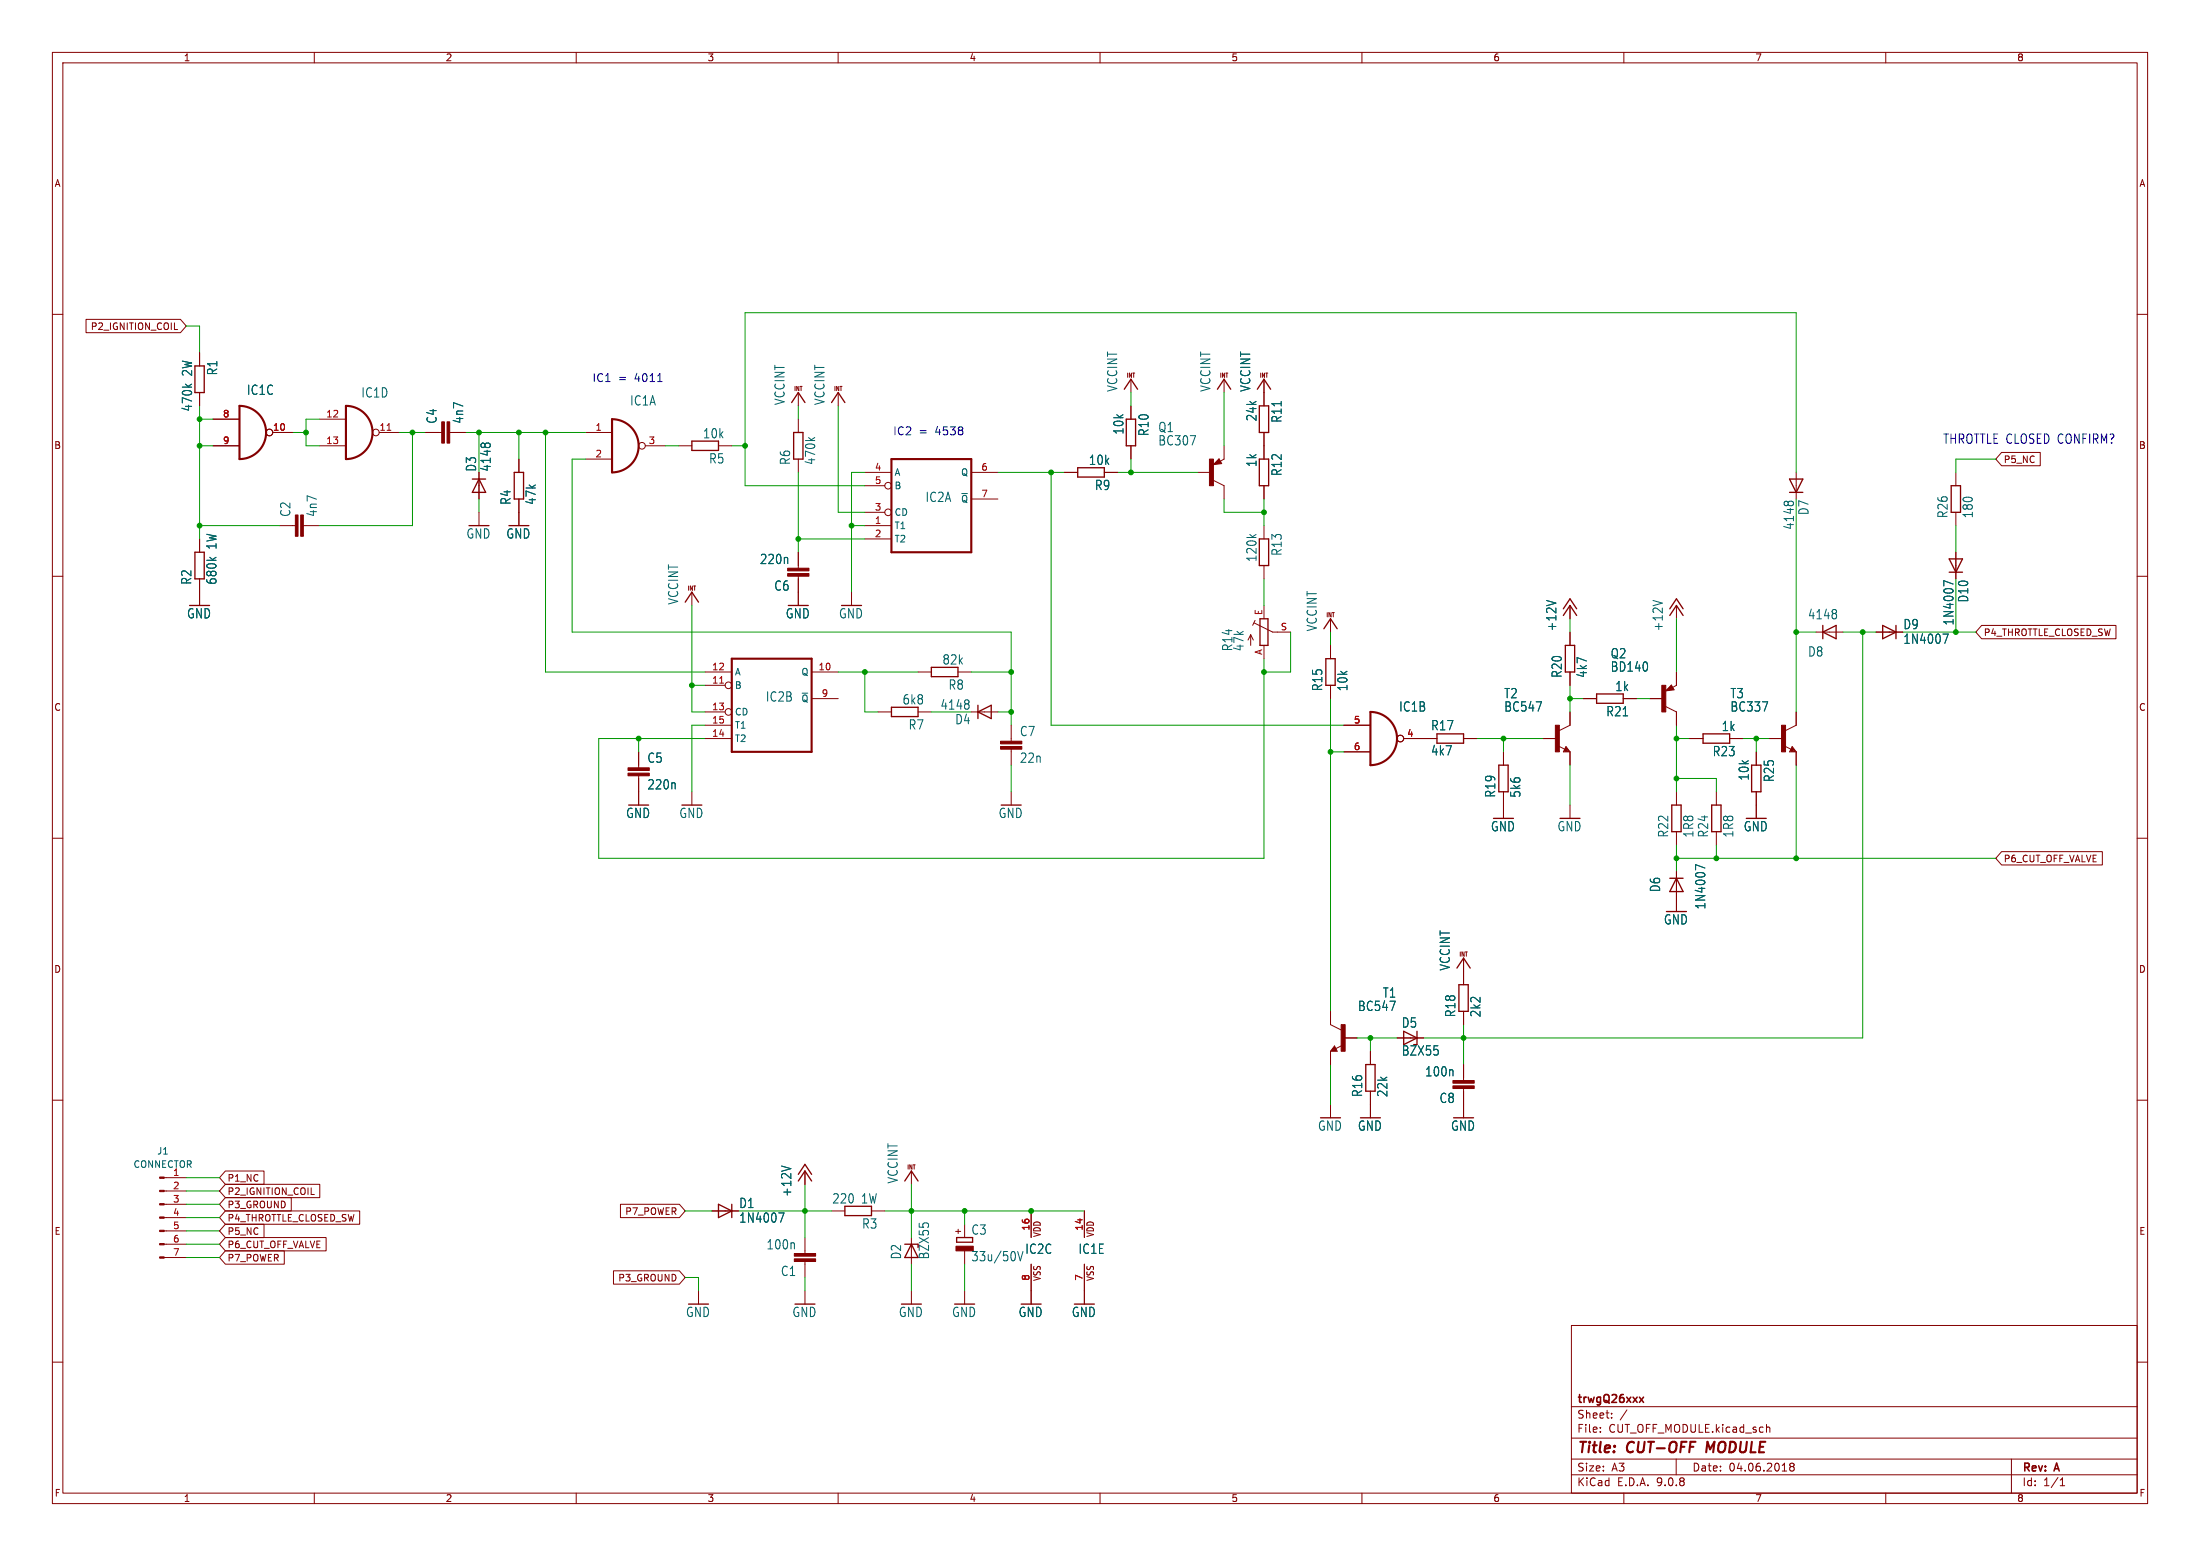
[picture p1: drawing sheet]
<svg xmlns="http://www.w3.org/2000/svg" width="420mm" height="297mm" viewBox="0 0 420 297" stroke-linecap="round" stroke-linejoin="round" font-family="sans-serif">
<g fill="none" stroke="#840000" stroke-width=".19">
<path d="M10 10h400v277h-400zM12 12h396v273h-396zM60 10v2M110 10v2M160 10v2M210 10v2M260 10v2M310 10v2M360 10v2M10 60h2M16.4 61h18l1.2 1.2-1.2 1.3h-18zM38.1 67.3v2.6"/>
<path d="M38.1 74.9v2.6M152.4 74.9v2.6M160 74.9v2.6M215.9 72.4v2.5M215.9 77.5v2.5M233.7 72.4v2.5M241.3 72.4v5.1M408 60h2M40.6 85.1h5.1M40.6 80h5.1M52.1 82.6h3.8M61 85.1h5"/>
<path d="M61 80h5M72.4 82.6h3.8M81.3 82.6h3M85.9 82.6h3M91.4 90.2v5.1M91.4 97.8v2.5M99.1 87.6v2.6M99.1 95.3v5M111.8 82.6h5M111.8 87.6h5M123.2 85.1h3.8M129.5 85.1h2.6"/>
<path d="M137.2 85.1h2.5M152.4 80v2.6M152.4 87.6v2.6M165.1 90.2h5.1M165.1 92.7h3.8M165.1 97.8h3.8M185.4 90.2h5.1M185.4 95.3h5.1M203.2 90.2h2.5M210.8 90.2h2.6M215.9 85.1v2.5M228.6 90.2h2.5"/>
<path d="M231.6 91.7l2.1 1v2.6M232.7 87.6l.5 .9-1.5 .2zM233.7 85.1v2.5l-.8 .4M241.3 82.6v5M241.3 92.7v2.6M342.9 90.2v5.1M373.4 90.2v2.5M373.4 97.8v2.5M382.1 86.4h7.4v2.5h-7.4l-1.1-1.3zM10 110h2M38.1 102.9v2.5M38.1 110.5v5.1"/>
<path d="M53.3 100.3h3.1M57.9 100.3h3.1M132.1 113v2.6M152.4 105.4v3.1M152.4 110v5.6M162.6 113v2.6M165.1 100.3h5.1M165.1 102.9h5.1M239.4 118.9l3.6 1.8h3.4M239.6 118.4l-.5 1M241.3 100.3v2.6M241.3 108v2.5"/>
<path d="M241.3 115.6v2.5M254 118.1v2.6M299.7 115.6v2.5M320 115.6v2.5M373.4 105.4v5.1M378.3 119.4h25.6v2.5h-25.6l-1.1-1.2zM408 110h2M134.6 135.9h3.8M134.6 128.3h5.1M134.6 130.8h3.8M134.6 138.4h5.1M154.9 128.3h5.1"/>
<path d="M154.9 133.4h5.1M167.6 135.9h2.6M175.3 135.9h2.5M175.3 128.3h2.5M182.9 128.3h2.5M185.4 135.9h5.1M193 138.4v3.1M238.8 121.2l-.5 1M238.8 121.2l.5 1M238.8 121.2v2M241.3 123.2v2.5M254 123.2v2.5"/>
<path d="M254 130.8v2.6M256.5 138.4h5.1M299.7 120.7v2.5M299.7 128.3v2.5M299.7 135.9v2.5l-2 1M302.3 133.4h2.5M309.9 133.4h2.5M315 133.4h2.5M318 134.9l2 1v2.5M319.1 130.8l.5 .9-1.6 .2zM320 128.3v2.5l-.7 .4M342.9 135.9v2.5l-2 1"/>
<path d="M346.7 120.7h5.1M358.1 120.7h5.1M10 160h2M121.9 143.5v3.1M121.9 148.1v5.6M132.1 151.1v2.6M134.6 141h5.1M193 143v3.1M193 151.1v2.6M256.5 143.5h5.1M268 141h6.3M279.4 141h2.5"/>
<path d="M287 143.5v2.6M287 151.1v5.1M294.6 141h2.6M297.5 142.4l1.2 .6M299 142.5l.7 1h-1.3zM299.7 143.5v2.6M299.7 153.7v2.5M320 151.1v2.6M320 158.8v2.5M322.6 141h2.5M327.7 151.1v2.6M327.7 158.8v2.5"/>
<path d="M330.2 141h2.5M335.3 143.5v2.6M335.3 151.1v5.1M337.8 141h2.6M340.7 142.4l1.2 .6M342.1 142.5l.8 1h-1.3zM342.9 143.5v2.6M408 160h2M320 166.4v7.6M382.1 162.6h19.2v2.5h-19.2l-1.1-1.3zM254 193v2.6l2 1M254.8 199.6l.5 1.1h-1.3z"/>
<path d="M256.2 199.5l-1.2 .7M256.5 198.1h2.6M266.7 198.1h5.1M279.4 182.9v5.1M279.4 193v2.6M10 210h2M254 200.7v2.5M254 210.8v2.6M261.6 200.7v2.5M261.6 208.3v5.1M279.4 203.2v3M279.4 207.8v5.6"/>
<path d="M408 210h2M31.3 224.8h4.3M31.3 227.3h4.3M31.3 229.9h4.3M31.3 232.4h4.3M31.3 234.9h4.3M31.3 237.5h4.3M43 238.8h11.3v2.5h-11.3l-1.1-1.3zM43 228.6h12.6v2.5h-12.6l-1.1-1.2zM43 233.7h7.4v2.5h-7.4l-1.1-1.3zM43 223.5h7.4v2.6h-7.4l-1.1-1.3zM43 231.1h25.7v2.6h-25.7l-1.1-1.3z"/>
<path d="M43 226.1h18v2.5h-18l-1.1-1.3zM43 236.2h19.3v2.6h-19.3l-1.1-1.3zM118.4 229.9h11.3l1.1 1.2-1.1 1.3h-11.3zM135.9 231.1h5.1M153.7 223.5v2.6M153.7 236.2v3.1M158.7 231.1h2.6M166.4 231.1h2.5M174 223.5v2.6M174 236.2v5.1M184.1 233.7v2.5M184.1 238.8v2.5"/>
<path d="M196.8 231.1v5.1M207 231.1v5.1M31.3 240h4.3M117.1 242.6h12.6l1.1 1.2-1.1 1.3h-12.6zM133.3 246.4v2.5M153.7 240.8v3M153.7 246.4v2.5M174 246.4v2.5M184.1 246.4v2.5M196.8 241.3v7.6M207 241.3v7.6M300 253h108v32h-108z"/>
<path d="M10 260h2M300 278.5h108M300 274.5h108M300 268.5h108M305.5 273.2v.2M305.5 272.5v.1M307.7 270.5v.2M307.7 269.8v.1M310.6 269.1l-1.3 1.9M320 278.5v3M337.2 272.5l.2-.1 .4 .1 .1 .9M341.9 279.9l-.2-.3 .2-.3 .5 .1 .1 .2-.3 .3"/>
<path d="M341.9 279.9l-.2 .3v.4l.2 .2 .5-.1 .1-.2-.1-.4-.2-.2M341.9 279.9h.3M384 278.5v6.5M408 260h2M60 285v2M110 285v2M160 285v2M210 285v2M260 285v2M300 281.5h108M310 285v2M360 285v2"/>
<path d="M393.3 283.6h.9M393.3 282.5l.4-.4v1.5"/>
<circle cx="51.4" cy="82.5" r=".63"/>
<circle cx="71.8" cy="82.5" r=".63"/>
<circle cx="122.6" cy="85.1" r=".63"/>
<circle cx="169.5" cy="92.7" r=".63"/>
<circle cx="169.5" cy="97.8" r=".63"/>
<circle cx="139.1" cy="135.9" r=".63"/>
<circle cx="139.1" cy="130.8" r=".63"/>
<circle cx="267.3" cy="141" r=".63"/>
</g>
<path d="M326 275.2l-.3 2" fill="none" stroke="#840000" stroke-width=".4"/>
<path d="M313 266.7l.8 1M313.8 266.7l-.8 1" fill="none" stroke="#840000" stroke-width=".3"/>
<g fill="#840000" stroke="#840000" stroke-width=".19">
<path d="M340.1 138.4h.8v5.1h-.8z"/>
<path d="M182.5 237.9h3.3v.9h-3.3z"/>
<path d="M150.4 109.5h4v.5h-4z"/>
<path d="M150.4 108.5h4v.5h-4z"/>
<path d="M191 141.5h4.1v.5h-4.1z"/>
<path d="M191 142.5h4.1v.5h-4.1z"/>
<path d="M56.4 98.3h.5v4.1h-.5z"/>
<path d="M57.4 98.3h.5v4.1h-.5z"/>
<path d="M84.3 80.5h.5v4.1h-.5z"/>
<path d="M85.3 80.5h.6v4.1h-.6z"/>
<path d="M119.9 146.6h4.1v.5h-4.1z"/>
<path d="M119.9 147.6h4.1v.5h-4.1z"/>
<path d="M230.9 87.6h.7v5.1h-.7z"/>
<path d="M277.4 207.3h4v.5h-4z"/>
<path d="M277.4 206.2h4v.6h-4z"/>
<path d="M296.9 138.4h.8v5.1h-.8z"/>
<path d="M317.2 130.8h.8v5.1h-.8z"/>
<path d="M256 195.6h.8v5.1h-.8z"/>
<path d="M30.5 224.7h.8v.2h-.8z"/>
<path d="M30.5 227.2h.8v.3h-.8z"/>
<path d="M30.5 229.7h.8v.3h-.8z"/>
<path d="M30.5 232.3h.8v.2h-.8z"/>
<path d="M30.5 234.8h.8v.3h-.8z"/>
<path d="M30.5 237.4h.8v.2h-.8z"/>
<path d="M30.5 239.9h.8v.3h-.8z"/>
<path d="M151.6 240.3h4.1v.5h-4.1z"/>
<path d="M151.6 239.3h4.1v.5h-4.1z"/>
</g>
<g fill="none" stroke="#840000" stroke-width=".25">
<path d="M37.2 69.9h1.8v5h-1.8zM151.1 76.8l1.3-1.9 1.3 1.9M158.7 76.8l1.3-1.9 1.3 1.9M214.6 74.3l1.3-1.9 1.3 1.9M232.4 74.3l1.3-1.9 1.2 1.9M240 74.3l1.3-1.9 1.3 1.9M240.4 77.5h1.8v5.1h-1.8zM90.2 91.4h2.5M91.4 91.4l1.3 2.6h-2.5zM98.2 90.2h1.7v5.1h-1.7zM132.1 84.2h5.1v1.8h-5.1zM151.5 82.6h1.8v5h-1.8z"/>
<path d="M205.7 89.3h5.1v1.8h-5.1zM215 80h1.8v5.1h-1.8zM232.7 88.3h-.4l.4-.3 .2 .4-1 .1 .8-.7 .3 .6M240.4 87.6h1.8v5.1h-1.8zM341.6 91.4h2.6l-1.3 2.6zM341.6 94h2.6M372.5 92.7h1.8v5.1h-1.8zM37.2 105.4h1.8v5.1h-1.8zM130.8 114.9l1.3-1.9 1.2 1.9M240.4 102.9h1.8v5.1h-1.8zM240.5 118.1h1.6v5.1h-1.6zM298.4 116.2l1.3-1.9 1.3 1.9"/>
<path d="M298.4 117.5l1.3-1.9 1.3 1.9M318.8 116.2l1.2-1.9 1.3 1.9M318.8 117.5l1.2-1.9 1.3 1.9M348 119.4v2.5M359.4 119.4l2.5 1.3-2.5 1.2zM361.9 119.4v2.5M372.1 106.7h2.5l-1.2 2.5zM372.1 109.2h2.5M170.2 135h5.1v1.8h-5.1zM177.8 127.4h5.1v1.8h-5.1zM186.7 135.9l2.5-1.3v2.6zM186.7 134.6v2.6"/>
<path d="M252.7 120l1.3-1.9 1.3 1.9M253.1 125.7h1.8v5.1h-1.8zM298.8 123.2h1.8v5.1h-1.8zM304.8 132.5h5.1v1.7h-5.1zM319 131.4h-.4l.4-.2 .3 .4-1 .1 .7-.8 .4 .7M348 120.7l2.5-1.3v2.5zM274.3 140.1h5.1v1.8h-5.1zM286.1 146.1h1.8v5h-1.8zM299 143l.1 .3h-.4l.3-.6 .5 .7h-.8M319.2 153.7h1.7v5.1h-1.7zM325.1 140.1h5.1v1.8h-5.1zM326.8 153.7h1.7v5.1h-1.7z"/>
<path d="M334.4 146.1h1.8v5h-1.8zM342.1 143l.2 .3h-.4l.2-.6 .5 .7h-.7M318.8 167.6h2.5M320 167.6l1.3 2.6h-2.5zM268 196.9l2.5 1.2-2.5 1.3zM270.5 196.9v2.5M278.1 184.8l1.3-1.9 1.3 1.9M278.5 188h1.8v5h-1.8zM254.8 200.2l-.2 .2h.4l-.2-.5-.5 .6h.7M260.7 203.2h1.8v5.1h-1.8zM137.2 229.9l2.5 1.2-2.5 1.3zM139.7 229.9v2.5"/>
<path d="M152.4 224.2l1.3-2 1.2 2M152.4 225.4l1.3-1.9 1.2 1.9M161.3 230.3h5.1v1.7h-5.1zM172.7 225.4l1.3-1.9 1.3 1.9M172.7 237.5h2.6M174 237.5l1.3 2.5h-2.6zM182.6 236.2h3.1v.9h-3.1z"/>
</g>
<g fill="none" stroke="#006464" stroke-width=".19">
<path d="M91.9 84.7l.3-.1 .3 .1M92.7 84.7l.2-.1 .6 .1M340.7 95.8l.2-.1 .4 .1M341.4 95.8l.3-.1 .6 .1M295.2 114.6l1.8 .5M315.6 114.6l1.7 .5M350.5 116.4l.1 .3-.1 .3M350.5 117.2l.1 .2-.1 .6M372.9 111.5l-1.8-.7v1M184.9 133.7l.1 .2-.1 .4M184.9 134.4l.1 .3-.1 .6M370.9 121h1l-.6 1.8"/>
<path d="M325.5 165.7l-1.8-.7v1M148.7 231.5h1l-.7 1.8M149.2 222.6l1.8 .5M194.3 238.9l.5 1.8 .5-1.8"/>
</g>
<path d="M45.7 77.5a5.1 5.1 0 0 1 5.1 5.1 5.1 5.1 0 0 1-5.1 5zM66 77.5a5.1 5.1 0 0 1 5.1 5.1 5.1 5.1 0 0 1-5.1 5zM116.8 80a5.1 5.1 0 0 1 5.1 5.1 5.1 5.1 0 0 1-5.1 5.1zM170.2 87.6h15.2v17.8h-15.2zM139.7 125.7h15.2v17.8h-15.2zM261.6 135.9a5.1 5.1 0 0 1 5.1 5.1 5.1 5.1 0 0 1-5.1 5.1z" fill="none" stroke="#840000" stroke-width=".41"/>
<path d="M73.9 82.1h.7M137.4 130.4h.7" fill="none" stroke="#a90000" stroke-width=".19"/>
<g fill="none" stroke="#009600" stroke-width=".19">
<path d="M35.6 62.2h2.5v5.1M38.1 77.5v25.4M152.4 77.5v2.5M160 77.5v20.3h5.1M215.9 74.9v2.6M233.7 74.9v10.2M38.1 80h2.5M38.1 85.1h2.5M55.9 82.6h2.5M61 80h-2.6v5.1h2.6M76.2 82.6h5.1M78.7 82.6v17.7h-17.7"/>
<path d="M88.9 82.6h22.9M91.4 82.6v7.6M91.4 95.3v2.5M99.1 82.6v5M104.1 82.6v45.7h30.5M111.8 87.6h-2.6v33.1h83.8v17.7M127 85.1h2.5M139.7 85.1h2.5M152.4 90.2v15.2M165.1 90.2h-2.5v22.8M190.5 90.2h12.7M200.7 90.2v48.2h55.8"/>
<path d="M213.4 90.2h15.2M215.9 87.6v2.6M233.7 95.3v2.5h7.6M241.3 95.3v5M342.9 90.2v-30.5h-200.7v33h22.9M342.9 95.3v40.6M381 87.6h-7.6v2.6M38.1 100.3h15.2M132.1 115.6v20.3h2.5M152.4 102.9h12.7M162.6 100.3h2.5M241.3 110.5v5.1"/>
<path d="M299.7 118.1v2.6M320 118.1v10.2M373.4 100.3v5.1M373.4 110.5v10.2M132.1 130.8h2.5M134.6 138.4h-2.5v12.7M160 128.3h15.3M165.1 128.3v7.6h2.5M177.8 135.9h7.6M185.4 128.3h7.6M190.5 135.9h2.5M241.3 125.7v38.1h-127v-22.8h20.3"/>
<path d="M246.4 120.7v7.6h-5.1M254 120.7v2.5M254 133.4v59.6M299.7 133.4h2.6M299.7 130.8v5.1M312.4 133.4h2.6M320 138.4v12.7M342.9 120.7h3.8M351.8 120.7h6.3M355.6 120.7v77.4h-83.8M363.2 120.7h14M121.9 141v2.5"/>
<path d="M193 146.1v5M254 143.5h2.5M281.9 141h12.7M287 141v2.5M299.7 146.1v7.6M320 148.6h7.7v2.5M320 141h2.6M332.7 141h5.1M335.3 141v2.5M342.9 146.1v17.7M320 161.3v5.1M320 163.8h61"/>
<path d="M327.7 161.3v2.5M259.1 198.1h7.6M261.6 198.1v2.6M279.4 195.6v7.6M254 203.2v7.6M35.6 227.3h6.3M35.6 224.8h6.3M35.6 237.5h6.3M35.6 234.9h6.3M35.6 232.4h6.3M35.6 229.9h6.3M130.8 231.1h5.1"/>
<path d="M141 231.1h17.7M153.7 226.1v10.1M168.9 231.1h38.1M174 226.1v10.1M184.1 231.1v2.6M35.6 240h6.3M130.8 243.8h2.5v2.6M153.7 243.8v2.6M174 241.3v5.1M184.1 241.3v5.1"/>
</g>
<path d="M125.5 72.8h.9" fill="none" stroke="#0000c2" stroke-width=".19"/>
<g fill="#009600" stroke="#009600" stroke-width=".19">
<circle cx="174" cy="231.1" r=".46"/>
<circle cx="184.1" cy="231.1" r=".46"/>
<circle cx="153.7" cy="231.1" r=".46"/>
<circle cx="165.1" cy="128.3" r=".46"/>
<circle cx="215.9" cy="90.2" r=".46"/>
<circle cx="162.6" cy="100.3" r=".46"/>
<circle cx="200.7" cy="90.2" r=".46"/>
<circle cx="38.1" cy="80" r=".46"/>
<circle cx="58.4" cy="82.6" r=".46"/>
<circle cx="38.1" cy="85.1" r=".46"/>
<circle cx="78.7" cy="82.6" r=".46"/>
<circle cx="91.4" cy="82.6" r=".46"/>
<circle cx="38.1" cy="100.3" r=".46"/>
<circle cx="121.9" cy="141" r=".46"/>
<circle cx="132.1" cy="130.8" r=".46"/>
<circle cx="193" cy="135.9" r=".46"/>
<circle cx="193" cy="128.3" r=".46"/>
<circle cx="196.8" cy="231.1" r=".46"/>
<circle cx="142.2" cy="85.1" r=".46"/>
<circle cx="152.4" cy="102.9" r=".46"/>
<circle cx="99.1" cy="82.6" r=".46"/>
<circle cx="104.1" cy="82.6" r=".46"/>
<circle cx="320" cy="148.6" r=".46"/>
<circle cx="320" cy="163.8" r=".46"/>
<circle cx="342.9" cy="163.8" r=".46"/>
<circle cx="327.7" cy="163.8" r=".46"/>
<circle cx="335.3" cy="141" r=".46"/>
<circle cx="320" cy="141" r=".46"/>
<circle cx="373.4" cy="120.7" r=".46"/>
<circle cx="355.6" cy="120.7" r=".46"/>
<circle cx="342.9" cy="120.7" r=".46"/>
<circle cx="287" cy="141" r=".46"/>
<circle cx="279.4" cy="198.1" r=".46"/>
<circle cx="261.6" cy="198.1" r=".46"/>
<circle cx="254" cy="143.5" r=".46"/>
<circle cx="299.7" cy="133.4" r=".46"/>
<circle cx="241.3" cy="128.3" r=".46"/>
<circle cx="241.3" cy="97.8" r=".46"/>
</g>
<g font-size="2.8" fill="#840000">
<text x="301" y="277.9">Title:</text>
<text x="310.6" y="277.9">CUT-OFF</text>
<text x="326.6" y="277.9">MODULE</text>
</g>
<g font-size="2.5" fill="#006464">
<text x="36.9" y="71.8" transform="rotate(-90 36.9 71.8)">2W</text>
<text x="41.7" y="71.7" transform="rotate(-90 41.7 71.7)">R1</text>
<text x="47" y="75.6">IC1C</text>
<text x="68.9" y="76.1">IC1D</text>
<text x="120.2" y="77.6">IC1A</text>
<text x="150" y="77.4" transform="rotate(-90 150 77.4)">VCCINT</text>
<text x="157.6" y="77.4" transform="rotate(-90 157.6 77.4)">VCCINT</text>
<text x="213.5" y="74.9" transform="rotate(-90 213.5 74.9)">VCCINT</text>
<text x="231.3" y="74.9" transform="rotate(-90 231.3 74.9)">VCCINT</text>
<text x="238.9" y="74.9" transform="rotate(-90 238.9 74.9)">VCCINT</text>
<text x="36.9" y="78.6" transform="rotate(-90 36.9 78.6)">470k</text>
<text x="83.6" y="81" transform="rotate(-90 83.6 81)">C4</text>
<text x="88.7" y="81" transform="rotate(-90 88.7 81)">4n7</text>
<text x="134.1" y="83.9">10k</text>
<text x="214.7" y="83.1" transform="rotate(-90 214.7 83.1)">10k</text>
<text x="219.5" y="83.3" transform="rotate(-90 219.5 83.3)">R10</text>
<text x="221" y="82.7">Q1</text>
<text x="240.1" y="80.5" transform="rotate(-90 240.1 80.5)">24k</text>
<text x="244.9" y="80.8" transform="rotate(-90 244.9 80.8)">R11</text>
<text x="135.3" y="88.7">R5</text>
<text x="151" y="88.8" transform="rotate(-90 151 88.8)">R6</text>
<text x="155.8" y="88.8" transform="rotate(-90 155.8 88.8)">470k</text>
<text x="207.8" y="89">10k</text>
<text x="221" y="85.2">BC307</text>
<text x="240.1" y="89.2" transform="rotate(-90 240.1 89.2)">1k</text>
<text x="91.1" y="90.1" transform="rotate(-90 91.1 90.1)">D3</text>
<text x="93.9" y="90.1" transform="rotate(-90 93.9 90.1)">4148</text>
<text x="208.9" y="93.8">R9</text>
<text x="244.9" y="91" transform="rotate(-90 244.9 91)">R12</text>
<text x="55.6" y="98.8" transform="rotate(-90 55.6 98.8)">C2</text>
<text x="60.7" y="98.8" transform="rotate(-90 60.7 98.8)">4n7</text>
<text x="97.7" y="96.5" transform="rotate(-90 97.7 96.5)">R4</text>
<text x="102.5" y="96.5" transform="rotate(-90 102.5 96.5)">47k</text>
<text x="176.6" y="96">IC2A</text>
<text x="342.7" y="101.2" transform="rotate(-90 342.7 101.2)">4148</text>
<text x="345.5" y="98.4" transform="rotate(-90 345.5 98.4)">D7</text>
<text x="372" y="99" transform="rotate(-90 372 99)">R26</text>
<text x="376.8" y="99" transform="rotate(-90 376.8 99)">180</text>
<text x="41.5" y="104.9" transform="rotate(-90 41.5 104.9)">1W</text>
<text x="89" y="103">GND</text>
<text x="96.6" y="103">GND</text>
<text x="145" y="107.9">220n</text>
<text x="240.1" y="107.4" transform="rotate(-90 240.1 107.4)">120k</text>
<text x="244.9" y="106.2" transform="rotate(-90 244.9 106.2)">R13</text>
<text x="36.7" y="111.7" transform="rotate(-90 36.7 111.7)">R2</text>
<text x="41.5" y="111.7" transform="rotate(-90 41.5 111.7)">680k</text>
<text x="147.7" y="113">C6</text>
<text x="35.6" y="118.3">GND</text>
<text x="129.7" y="115.5" transform="rotate(-90 129.7 115.5)">VCCINT</text>
<text x="149.9" y="118.3">GND</text>
<text x="160.1" y="118.3">GND</text>
<text x="345.1" y="118.4">4148</text>
<text x="373.2" y="119.5" transform="rotate(-90 373.2 119.5)">1N4007</text>
<text x="376" y="115.1" transform="rotate(-90 376 115.1)">D10</text>
<text x="235.5" y="124.4" transform="rotate(-90 235.5 124.4)">R14</text>
<text x="237.6" y="124.4" transform="rotate(-90 237.6 124.4)">47k</text>
<text x="251.6" y="120.6" transform="rotate(-90 251.6 120.6)">VCCINT</text>
<text x="297.3" y="120.6" transform="rotate(-90 297.3 120.6)">+12V</text>
<text x="307.4" y="125.9">Q2</text>
<text x="317.6" y="120.6" transform="rotate(-90 317.6 120.6)">+12V</text>
<text x="345.1" y="125.5">D8</text>
<text x="363.3" y="120.3">D9</text>
<text x="363.3" y="123.1">1N4007</text>
<text x="179.8" y="127.1">82k</text>
<text x="181" y="131.9">R8</text>
<text x="298.4" y="129.5" transform="rotate(-90 298.4 129.5)">R20</text>
<text x="303.2" y="129.5" transform="rotate(-90 303.2 129.5)">4k7</text>
<text x="307.4" y="128.4">BD140</text>
<text x="146.1" y="134.1">IC2B</text>
<text x="172.2" y="134.7">6k8</text>
<text x="179.5" y="135.7">4148</text>
<text x="252.6" y="132" transform="rotate(-90 252.6 132)">R15</text>
<text x="257.4" y="132" transform="rotate(-90 257.4 132)">10k</text>
<text x="267" y="136">IC1B</text>
<text x="287.1" y="133.5">T2</text>
<text x="287.1" y="136">BC547</text>
<text x="306.6" y="136.9">R21</text>
<text x="308.3" y="132.1">1k</text>
<text x="330.3" y="133.5">T3</text>
<text x="330.3" y="136">BC337</text>
<text x="173.4" y="139.5">R7</text>
<text x="182.3" y="138.5">D4</text>
<text x="194.6" y="140.7">C7</text>
<text x="273.1" y="139.6">R17</text>
<text x="328.6" y="139.8">1k</text>
<text x="123.5" y="145.8">C5</text>
<text x="194.6" y="145.8">22n</text>
<text x="273.1" y="144.4">4k7</text>
<text x="326.9" y="144.6">R23</text>
<text x="334.1" y="149.1" transform="rotate(-90 334.1 149.1)">10k</text>
<text x="338.9" y="149.4" transform="rotate(-90 338.9 149.4)">R25</text>
<text x="123.5" y="150.9">220n</text>
<text x="285.7" y="152.3" transform="rotate(-90 285.7 152.3)">R19</text>
<text x="290.5" y="152.3" transform="rotate(-90 290.5 152.3)">5k6</text>
<text x="119.4" y="156.4">GND</text>
<text x="129.6" y="156.4">GND</text>
<text x="190.6" y="156.4">GND</text>
<text x="284.5" y="158.9">GND</text>
<text x="297.2" y="158.9">GND</text>
<text x="318.7" y="160" transform="rotate(-90 318.7 160)">R22</text>
<text x="323.5" y="160" transform="rotate(-90 323.5 160)">1R8</text>
<text x="326.3" y="160" transform="rotate(-90 326.3 160)">R24</text>
<text x="331.1" y="160" transform="rotate(-90 331.1 160)">1R8</text>
<text x="332.8" y="158.9">GND</text>
<text x="317.1" y="170.4" transform="rotate(-90 317.1 170.4)">D6</text>
<text x="325.8" y="173.7" transform="rotate(-90 325.8 173.7)">1N4007</text>
<text x="317.6" y="176.7">GND</text>
<text x="277" y="185.4" transform="rotate(-90 277 185.4)">VCCINT</text>
<text x="263.9" y="190.6">T1</text>
<text x="259.1" y="193.2">BC547</text>
<text x="267.5" y="196.4">D5</text>
<text x="278" y="194.3" transform="rotate(-90 278 194.3)">R18</text>
<text x="282.8" y="194.3" transform="rotate(-90 282.8 194.3)">2k2</text>
<text x="267.5" y="201.7">BZX55</text>
<text x="260.3" y="209.5" transform="rotate(-90 260.3 209.5)">R16</text>
<text x="265.1" y="209.5" transform="rotate(-90 265.1 209.5)">22k</text>
<text x="272" y="205.7">100n</text>
<text x="274.7" y="210.8">C8</text>
<text x="251.5" y="216">GND</text>
<text x="259.1" y="216">GND</text>
<text x="276.9" y="216">GND</text>
<text x="171.6" y="226" transform="rotate(-90 171.6 226)">VCCINT</text>
<text x="141" y="230.8">D1</text>
<text x="141" y="233.6">1N4007</text>
<text x="151.3" y="228.5" transform="rotate(-90 151.3 228.5)">+12V</text>
<text x="158.8" y="229.9">220</text>
<text x="164.4" y="229.9">1W</text>
<text x="146.3" y="238.7">100n</text>
<text x="164.5" y="234.7">R3</text>
<text x="185.3" y="235.9">C3</text>
<text x="195.6" y="239.5">IC2C</text>
<text x="205.8" y="239.5">IC1E</text>
<text x="149" y="243.8">C1</text>
<text x="172.2" y="240.5" transform="rotate(-90 172.2 240.5)">D2</text>
<text x="177.6" y="240.5" transform="rotate(-90 177.6 240.5)">BZX55</text>
<text x="185.3" y="241">33u/50V</text>
<text x="130.9" y="251.6">GND</text>
<text x="151.2" y="251.6">GND</text>
<text x="171.5" y="251.6">GND</text>
<text x="181.7" y="251.6">GND</text>
<text x="194.4" y="251.6">GND</text>
<text x="204.5" y="251.6">GND</text>
</g>
<text font-size="2.5" fill="#0000c2" x="370.8" y="84.8">THROTTLE CLOSED CONFIRM?</text>
<g font-size="2.1" fill="#0000c2">
<text x="113" y="73.1">IC1</text>
<text x="118" y="73.1">=</text>
<text x="121.2" y="73.1">4011</text>
<text x="170.4" y="83.3">IC2</text>
<text x="175.4" y="83.3">=</text>
<text x="178.6" y="83.3">4538</text>
</g>
<g font-size="2.1" fill="#840000">
<text x="301" y="268.2">trwgQ26xxx</text>
<text x="301" y="273.7">File:</text>
<text x="301" y="271">Sheet:</text>
<text x="307.1" y="273.7">CUT_OFF_MODULE.kicad_sch</text>
<text x="301" y="281.1">Size:</text>
<text x="307.6" y="281.1">A3</text>
<text x="323" y="281.1">Date:</text>
<text x="330" y="281.1">04.06.2018</text>
<text x="386" y="281.3">Rev:</text>
<text x="392.4" y="281.3">A</text>
<text x="301" y="283.9">KiCad</text>
<text x="308.7" y="283.9">E.D.A.</text>
<text x="316.3" y="283.9">9.0.8</text>
<text x="386" y="283.9">Id:</text>
<text x="390.1" y="283.9">1/1</text>
</g>
<g font-size="1.8" fill="#840000">
<text x="35" y="11.9">1</text>
<text x="85" y="11.9">2</text>
<text x="135" y="11.9">3</text>
<text x="185" y="11.9">4</text>
<text x="235" y="11.9">5</text>
<text x="285" y="11.9">6</text>
<text x="335" y="11.9">7</text>
<text x="385" y="11.9">8</text>
<text x="10.3" y="35.9">A</text>
<text x="408.3" y="35.9">A</text>
<text x="17.2" y="63.2">P2_IGNITION_COIL</text>
<text x="10.3" y="85.9">B</text>
<text x="382.4" y="88.6">P5_NC</text>
<text x="408.2" y="85.9">B</text>
<text x="378.6" y="121.6">P4_THROTTLE_CLOSED_SW</text>
<text x="10.3" y="135.9">C</text>
<text x="408.2" y="135.9">C</text>
<text x="382.4" y="164.8">P6_CUT_OFF_VALVE</text>
<text x="10.3" y="185.9">D</text>
<text x="408.2" y="185.9">D</text>
<text x="43.3" y="225.7">P1_NC</text>
<text x="43.3" y="230.8">P3_GROUND</text>
<text x="43.3" y="233.4">P4_THROTTLE_CLOSED_SW</text>
<text x="43.3" y="228.3">P2_IGNITION_COIL</text>
<text x="119.3" y="232.1">P7_POWER</text>
<text x="10.3" y="235.9">E</text>
<text x="43.3" y="235.9">P5_NC</text>
<text x="43.3" y="238.4">P6_CUT_OFF_VALVE</text>
<text x="183.6" y="235.8" transform="rotate(-90 183.6 235.8)">+</text>
<text x="198.8" y="236.2" transform="rotate(-90 198.8 236.2)">VDD</text>
<text x="208.9" y="236.2" transform="rotate(-90 208.9 236.2)">VDD</text>
<text x="408.3" y="235.9">E</text>
<text x="43.3" y="241">P7_POWER</text>
<text x="117.9" y="244.8">P3_GROUND</text>
<text x="198.8" y="244.6" transform="rotate(-90 198.8 244.6)">VSS</text>
<text x="208.9" y="244.6" transform="rotate(-90 208.9 244.6)">VSS</text>
<text x="10.3" y="285.9">F</text>
<text x="35" y="286.9">1</text>
<text x="85" y="286.9">2</text>
<text x="135" y="286.9">3</text>
<text x="185" y="286.9">4</text>
<text x="235" y="286.9">5</text>
<text x="285" y="286.9">6</text>
<text x="335" y="286.9">7</text>
<text x="385" y="286.9">8</text>
<text x="408.3" y="285.9">F</text>
</g>
<g font-size="1.8" fill="#a90000">
<text x="42.5" y="79.8">8</text>
<text x="52" y="82.3">10</text>
<text x="62.2" y="79.8">12</text>
<text x="72.3" y="82.3">11</text>
<text x="113.6" y="82.3">1</text>
<text x="42.5" y="84.8">9</text>
<text x="62.2" y="84.8">13</text>
<text x="113.6" y="87.4">2</text>
<text x="123.8" y="84.8">3</text>
<text x="166.9" y="89.9">4</text>
<text x="187.3" y="89.9">6</text>
<text x="166.9" y="92.5">5</text>
<text x="187.3" y="95">7</text>
<text x="166.9" y="97.5">3</text>
<text x="166.9" y="100.1">1</text>
<text x="166.9" y="102.6">2</text>
<text x="241" y="117.5" transform="rotate(-90 241 117.5)">E</text>
<text x="241" y="125.1" transform="rotate(-90 241 125.1)">A</text>
<text x="244.4" y="120.4">S</text>
<text x="135.8" y="128">12</text>
<text x="135.8" y="130.6">11</text>
<text x="156.2" y="128">10</text>
<text x="135.8" y="135.6">13</text>
<text x="156.8" y="133.1">9</text>
<text x="135.8" y="138.2">15</text>
<text x="135.8" y="140.7">14</text>
<text x="258.4" y="138.2">5</text>
<text x="258.4" y="143.3">6</text>
<text x="268.5" y="140.7">4</text>
<text x="32.9" y="227.1">2</text>
<text x="32.9" y="229.6">3</text>
<text x="32.9" y="232.2">4</text>
<text x="32.9" y="234.7">5</text>
<text x="32.9" y="237.2">6</text>
<text x="32.9" y="239.8">7</text>
<text x="196.6" y="235" transform="rotate(-90 196.6 235)">16</text>
<text x="206.8" y="235" transform="rotate(-90 206.8 235)">14</text>
<text x="196.6" y="244.5" transform="rotate(-90 196.6 244.5)">8</text>
<text x="206.8" y="244.5" transform="rotate(-90 206.8 244.5)">7</text>
</g>
<g font-size="1.8" fill="#006464">
<text x="170.7" y="91">A</text>
<text x="170.7" y="93.6">B</text>
<text x="183.4" y="91">Q</text>
<text x="170.7" y="98.7">CD</text>
<text x="170.7" y="101.2">T1</text>
<text x="183.4" y="96.1">~{Q}</text>
<text x="170.7" y="103.7">T2</text>
<text x="140.2" y="129.1">A</text>
<text x="140.2" y="131.7">B</text>
<text x="152.9" y="129.1">Q</text>
<text x="140.2" y="136.8">CD</text>
<text x="152.9" y="134.2">~{Q}</text>
<text x="140.2" y="139.3">T1</text>
<text x="140.2" y="141.8">T2</text>
<text x="29.9" y="220.6">J1</text>
<text x="25.4" y="223.1">CONNECTOR</text>
<text x="32.9" y="224.5">1</text>
</g>
<g font-size="1.1" fill="#840000">
<text x="151.5" y="74.7">INT</text>
<text x="159.1" y="74.7">INT</text>
<text x="215" y="72.1">INT</text>
<text x="232.8" y="72.1">INT</text>
<text x="240.4" y="72.1">INT</text>
<text x="131.2" y="112.8">INT</text>
<text x="253.1" y="117.9">INT</text>
<text x="278.5" y="182.6">INT</text>
<text x="173.1" y="223.3">INT</text>
</g>
</svg>
